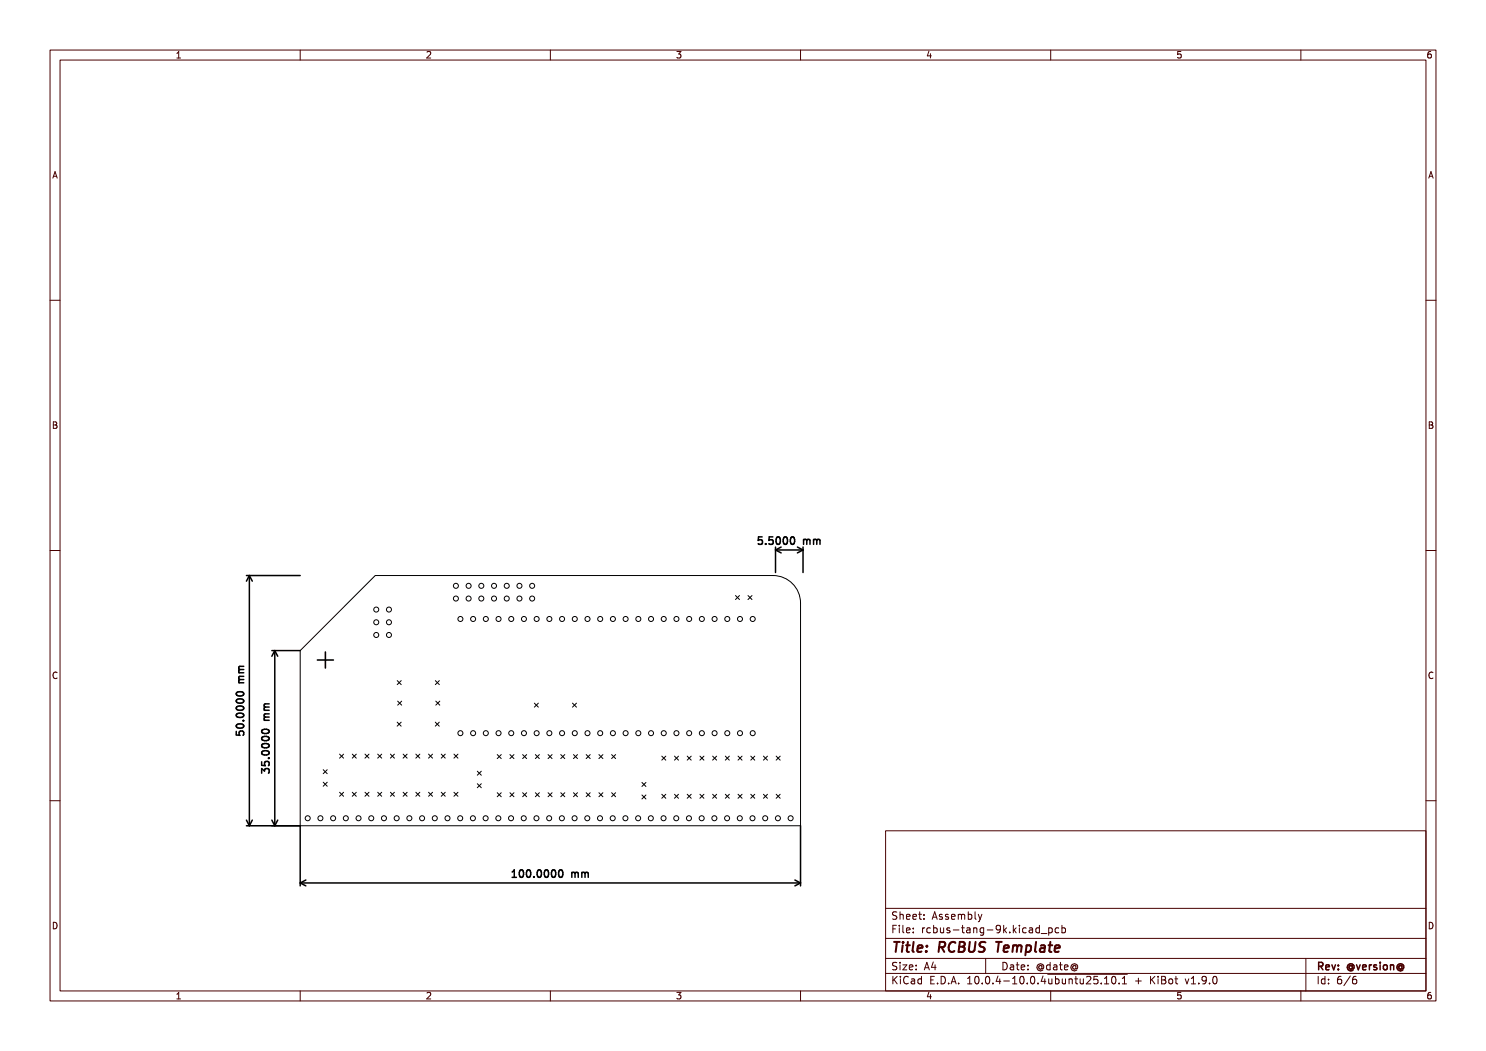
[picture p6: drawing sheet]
<svg xmlns="http://www.w3.org/2000/svg" width="297mm" height="210mm" viewBox="0 0 297 210" stroke-linecap="round" stroke-linejoin="round" font-family="sans-serif">
<path d="M63.4 131.9h3.2M65 130.3v3.2" fill="none" stroke="#000" stroke-width=".32"/>
<g fill="none" stroke="#000" stroke-width=".2">
<path d="M147 119l.8 .8M147.8 119l-.8 .8M149.5 119l.8 .8M150.3 119l-.8 .8M60 130l15-15h79.5a5.5 5.5 0 0 1 5.5 5.5v44.5h-100zM79.4 136l.8 .8M80.2 136l-.8 .8M87 136l.8 .8M87.8 136l-.8 .8M64.6 156.3l.8 .8M64.6 153.8l.8 .8M65.4 156.3l-.8 .8"/>
<path d="M65.4 153.8l-.8 .8M67.9 158.3l.8 .8M67.9 150.7l.8 .8M68.7 158.3l-.8 .8M68.7 150.7l-.8 .8M70.4 158.3l.8 .8M70.4 150.7l.8 .8M71.2 158.3l-.8 .8M71.2 150.7l-.8 .8M73 158.3l.7 .8M73 150.7l.7 .8M73.7 158.3l-.7 .8"/>
<path d="M73.7 150.7l-.7 .8M75.5 158.3l.8 .8M75.5 150.7l.8 .8M76.3 158.3l-.8 .8M76.3 150.7l-.8 .8M78 150.7l.8 .8M78 158.3l.8 .8M78.8 158.3l-.8 .8M78.8 150.7l-.8 .8M79.4 144.3l.8 .8M79.5 140.1l.8 .8M80.2 144.3l-.8 .8"/>
<path d="M80.3 140.1l-.8 .8M80.6 150.7l.8 .8M80.6 158.3l.8 .8M81.4 158.3l-.8 .8M81.4 150.7l-.8 .8M83.1 150.7l.8 .8M83.1 158.3l.8 .8M83.9 158.3l-.8 .8M83.9 150.7l-.8 .8M85.7 158.3l.7 .8M85.7 150.7l.7 .8M86.4 158.3l-.7 .8"/>
<path d="M86.4 150.7l-.7 .8M87 144.3l.8 .8M87.1 140.1l.8 .8M87.8 144.3l-.8 .8M87.9 140.1l-.8 .8M88.2 158.3l.8 .8M88.2 150.7l.8 .8M89 158.3l-.8 .8M89 150.7l-.8 .8M90.7 158.3l.8 .8M90.7 150.7l.8 .8M91.5 158.3l-.8 .8"/>
<path d="M91.5 150.7l-.8 .8M95.4 156.6l.8 .8M95.4 154.1l.8 .8M96.2 156.6l-.8 .8M96.2 154.1l-.8 .8M99.4 158.4l.8 .8M99.4 150.8l.8 .8M100.2 158.4l-.8 .8M100.2 150.8l-.8 .8M101.9 158.4l.8 .8M101.9 150.8l.8 .8M102.7 158.4l-.8 .8"/>
<path d="M102.7 150.8l-.8 .8M104.5 150.8l.8 .8M104.5 158.4l.8 .8M105.3 158.4l-.8 .8M105.3 150.8l-.8 .8M106.8 140.5l.8 .8M107 158.4l.8 .8M107 150.8l.8 .8M107.6 140.5l-.8 .8M107.8 158.4l-.8 .8M107.8 150.8l-.8 .8M109.5 158.4l.8 .8"/>
<path d="M109.5 150.8l.8 .8M110.3 158.4l-.8 .8M110.3 150.8l-.8 .8M112.1 158.4l.8 .8M112.1 150.8l.8 .8M112.9 158.4l-.8 .8M112.9 150.8l-.8 .8M114.4 140.5l.8 .8M114.6 158.4l.8 .8M114.6 150.8l.8 .8M115.2 140.5l-.8 .8M115.4 158.4l-.8 .8"/>
<path d="M115.4 150.8l-.8 .8M117.2 158.4l.8 .8M117.2 150.8l.8 .8M118 158.4l-.8 .8M118 150.8l-.8 .8M119.7 158.4l.8 .8M119.7 150.8l.8 .8M120.5 158.4l-.8 .8M120.5 150.8l-.8 .8M122.2 158.4l.8 .8M122.2 150.8l.8 .8M123 158.4l-.8 .8"/>
<path d="M123 150.8l-.8 .8M128.3 158.9l.8 .7M128.3 156.3l.8 .9M129.1 158.9l-.8 .7M129.1 156.3l-.8 .9M132.3 158.7l.8 .8M132.3 151.1l.8 .8M133.1 158.7l-.8 .8M133.1 151.1l-.8 .8M134.8 151.1l.8 .8M134.8 158.7l.8 .8M135.6 158.7l-.8 .8"/>
<path d="M135.6 151.1l-.8 .8M137.4 158.7l.7 .8M137.4 151.1l.7 .8M138.1 158.7l-.7 .8M138.1 151.1l-.7 .8M139.9 158.7l.8 .8M139.9 151.1l.8 .8M140.7 158.7l-.8 .8M140.7 151.1l-.8 .8M142.4 158.7l.8 .8M142.4 151.1l.8 .8M143.2 158.7l-.8 .8"/>
<path d="M143.2 151.1l-.8 .8M145 158.7l.8 .8M145 151.1l.8 .8M145.8 158.7l-.8 .8M145.8 151.1l-.8 .8M147.5 151.1l.8 .8M147.5 158.7l.8 .8M148.3 158.7l-.8 .8M148.3 151.1l-.8 .8M150.1 158.7l.7 .8M150.1 151.1l.7 .8M150.8 158.7l-.7 .8"/>
<path d="M150.8 151.1l-.7 .8M152.6 158.7l.8 .8M152.6 151.1l.8 .8M153.4 158.7l-.8 .8M153.4 151.1l-.8 .8M155.1 158.7l.8 .8M155.1 151.1l.8 .8M155.9 158.7l-.8 .8M155.9 151.1l-.8 .8"/>
<circle cx="91.1" cy="117.1" r=".5"/>
<circle cx="91.1" cy="119.6" r=".5"/>
<circle cx="93.7" cy="117.1" r=".5"/>
<circle cx="93.7" cy="119.6" r=".5"/>
<circle cx="96.2" cy="117.1" r=".5"/>
<circle cx="96.2" cy="119.6" r=".5"/>
<circle cx="98.7" cy="117.1" r=".5"/>
<circle cx="98.7" cy="119.6" r=".5"/>
<circle cx="101.3" cy="117.1" r=".5"/>
<circle cx="101.3" cy="119.6" r=".5"/>
<circle cx="103.8" cy="117.1" r=".5"/>
<circle cx="103.8" cy="119.6" r=".5"/>
<circle cx="106.4" cy="117.1" r=".5"/>
<circle cx="106.4" cy="119.6" r=".5"/>
<circle cx="75.2" cy="124.3" r=".5"/>
<circle cx="75.2" cy="126.9" r=".5"/>
<circle cx="75.2" cy="121.8" r=".5"/>
<circle cx="77.7" cy="124.3" r=".5"/>
<circle cx="77.7" cy="126.9" r=".5"/>
<circle cx="77.7" cy="121.8" r=".5"/>
<circle cx="92" cy="123.7" r=".5"/>
<circle cx="94.6" cy="123.7" r=".5"/>
<circle cx="97.1" cy="123.7" r=".5"/>
<circle cx="99.6" cy="123.7" r=".5"/>
<circle cx="102.2" cy="123.7" r=".5"/>
<circle cx="104.7" cy="123.7" r=".5"/>
<circle cx="107.3" cy="123.7" r=".5"/>
<circle cx="109.8" cy="123.7" r=".5"/>
<circle cx="112.3" cy="123.7" r=".5"/>
<circle cx="114.9" cy="123.7" r=".5"/>
<circle cx="117.4" cy="123.7" r=".5"/>
<circle cx="120" cy="123.7" r=".5"/>
<circle cx="122.5" cy="123.7" r=".5"/>
<circle cx="125" cy="123.7" r=".5"/>
<circle cx="127.6" cy="123.7" r=".5"/>
<circle cx="130.1" cy="123.7" r=".5"/>
<circle cx="132.7" cy="123.7" r=".5"/>
<circle cx="135.2" cy="123.7" r=".5"/>
<circle cx="137.7" cy="123.7" r=".5"/>
<circle cx="140.3" cy="123.7" r=".5"/>
<circle cx="142.8" cy="123.7" r=".5"/>
<circle cx="145.4" cy="123.7" r=".5"/>
<circle cx="147.9" cy="123.7" r=".5"/>
<circle cx="150.4" cy="123.7" r=".5"/>
<circle cx="92" cy="146.5" r=".5"/>
<circle cx="94.6" cy="146.5" r=".5"/>
<circle cx="97.1" cy="146.5" r=".5"/>
<circle cx="99.6" cy="146.5" r=".5"/>
<circle cx="102.2" cy="146.5" r=".5"/>
<circle cx="104.7" cy="146.5" r=".5"/>
<circle cx="107.3" cy="146.5" r=".5"/>
<circle cx="109.8" cy="146.5" r=".5"/>
<circle cx="112.3" cy="146.5" r=".5"/>
<circle cx="114.9" cy="146.5" r=".5"/>
<circle cx="117.4" cy="146.5" r=".5"/>
<circle cx="120" cy="146.5" r=".5"/>
<circle cx="122.5" cy="146.5" r=".5"/>
<circle cx="125" cy="146.5" r=".5"/>
<circle cx="127.6" cy="146.5" r=".5"/>
<circle cx="130.1" cy="146.5" r=".5"/>
<circle cx="132.7" cy="146.5" r=".5"/>
<circle cx="135.2" cy="146.5" r=".5"/>
<circle cx="137.7" cy="146.5" r=".5"/>
<circle cx="140.3" cy="146.5" r=".5"/>
<circle cx="142.8" cy="146.5" r=".5"/>
<circle cx="145.4" cy="146.5" r=".5"/>
<circle cx="147.9" cy="146.5" r=".5"/>
<circle cx="150.4" cy="146.5" r=".5"/>
<circle cx="61.5" cy="163.5" r=".5"/>
<circle cx="64" cy="163.5" r=".5"/>
<circle cx="66.6" cy="163.5" r=".5"/>
<circle cx="69.1" cy="163.5" r=".5"/>
<circle cx="71.7" cy="163.5" r=".5"/>
<circle cx="74.2" cy="163.5" r=".5"/>
<circle cx="76.7" cy="163.5" r=".5"/>
<circle cx="79.3" cy="163.5" r=".5"/>
<circle cx="81.8" cy="163.5" r=".5"/>
<circle cx="84.4" cy="163.5" r=".5"/>
<circle cx="86.9" cy="163.5" r=".5"/>
<circle cx="89.4" cy="163.5" r=".5"/>
<circle cx="92" cy="163.5" r=".5"/>
<circle cx="94.5" cy="163.5" r=".5"/>
<circle cx="97.1" cy="163.5" r=".5"/>
<circle cx="99.6" cy="163.5" r=".5"/>
<circle cx="102.1" cy="163.5" r=".5"/>
<circle cx="104.7" cy="163.5" r=".5"/>
<circle cx="107.2" cy="163.5" r=".5"/>
<circle cx="109.8" cy="163.5" r=".5"/>
<circle cx="112.3" cy="163.5" r=".5"/>
<circle cx="114.8" cy="163.5" r=".5"/>
<circle cx="117.4" cy="163.5" r=".5"/>
<circle cx="119.9" cy="163.5" r=".5"/>
<circle cx="122.5" cy="163.5" r=".5"/>
<circle cx="125" cy="163.5" r=".5"/>
<circle cx="127.5" cy="163.5" r=".5"/>
<circle cx="130.1" cy="163.5" r=".5"/>
<circle cx="132.6" cy="163.5" r=".5"/>
<circle cx="135.2" cy="163.5" r=".5"/>
<circle cx="137.7" cy="163.5" r=".5"/>
<circle cx="140.2" cy="163.5" r=".5"/>
<circle cx="142.8" cy="163.5" r=".5"/>
<circle cx="145.3" cy="163.5" r=".5"/>
<circle cx="147.9" cy="163.5" r=".5"/>
<circle cx="150.4" cy="163.5" r=".5"/>
<circle cx="152.9" cy="163.5" r=".5"/>
<circle cx="155.5" cy="163.5" r=".5"/>
<circle cx="158" cy="163.5" r=".5"/>
</g>
<g fill="none" stroke="#000" stroke-width=".3">
<path d="M49.3 115h10.7M49.8 115v50M49.8 115l.6 1.1M49.8 115l-.5 1.1M152.3 107.3h-.7l-.1 .7 .2-.2 .5 .1 .2 .2-.1 .5-.2 .2-.6-.2M153 108.6v.2M154.5 107.3h-.7l-.1 .7 .2-.2 .5 .1 .1 .2v.5l-.3 .2-.5-.2M155 109.3v5.1M155 109.9h5.5M155 109.9l1.1 .6M155.2 107.4l.3-.1a.8 .8 0 0 1 .5 .7 .8 .8 0 0 1-.5 .8l-.3-.2-.1-.4zM156.1 109.3l-1.1 .6"/>
<path d="M156.7 107.4l.2-.1a.8 .8 0 0 1 .5 .7 .8 .8 0 0 1-.5 .8l-.2-.2-.2-.4zM158.1 107.4l.2-.1a.8 .8 0 0 1 .5 .7 .8 .8 0 0 1-.5 .8l-.2-.2-.1-.4zM159.4 109.3l1.1 .6M160.5 109.3v5.1M160.5 109.9l-1.1 .6M160.6 107.8v1M160.6 107.9l.4-.1 .2 .2M161.2 108l.3-.2h.3l.1 1M161.2 108v.8M162.6 107.9l.4-.1 .3 .2M162.6 107.8v1M163.3 108l.2-.2h.3l.1 1"/>
<path d="M163.3 108v.8M47.3 139.9a.89 .89 0 0 1 1.4 .2 .85 .85 0 0 1-1.5-.1zM47.4 138.4a.81 .81 0 0 1 1.3 .3 .85 .85 0 0 1-1.5-.1zM47.7 136.4h1M47.7 134.4h1M47.9 135.8l-.2 .2 .2 .4M47.9 133.8l-.2 .2 .2 .4M47.9 135.8h.8M47.9 133.8h.8M48.7 133.1l-.9 .1-.1 .4 .2 .2M48.7 135.1l-.9 .1-.1 .4 .2 .2M54.3 130h5.7"/>
<path d="M54.9 130v35M54.9 130l.6 1.1M54.9 130l-.6 1.1M47.2 146.1v.8h.7l-.1-.2 .1-.5 .2-.1h.5l.1 .3-.1 .5M47.3 141.3a.89 .89 0 0 1 1.4 .3 .85 .85 0 0 1-1.5-.2zM47.3 142.7a.89 .89 0 0 1 1.4 .3 .85 .85 0 0 1-1.5-.1zM47.3 144.9a.89 .89 0 0 1 1.4 .2 .85 .85 0 0 1-1.5-.1zM48.6 144h.1M52.3 152.2v.7l.7 .1-.1-.2v-.5l.3-.2 .5 .1 .1 .2-.1 .6M52.3 154.5v-.9l.6 .5 .1-.5h.7l.1 .3-.1 .6M52.4 147.3a.81 .81 0 0 1 1.4 .3 .85 .85 0 0 1-1.5-.1zM52.4 145.9a.81 .81 0 0 1 1.4 .3 .85 .85 0 0 1-1.5-.1z"/>
<path d="M52.4 148.7a.81 .81 0 0 1 1.4 .4 .85 .85 0 0 1-1.5-.2zM52.4 150.1a.81 .81 0 0 1 1.4 .4 .85 .85 0 0 1-1.5-.1zM52.8 141.9h1M52.8 143.9h1M53 143.3l-.2 .2 .1 .4M53 141.3l-.2 .2 .1 .4M53 143.3h.8M53 141.3h.8M53.7 151.5h.1M53.8 140.6l-.9 .1-.1 .4 .2 .2M53.8 142.6l-.9 .1-.1 .4 .2 .2M49.3 165h10.7v12"/>
<path d="M49.3 163.9l.5 1.1M50.4 163.9l-.6 1.1M54.3 163.9l.6 1.1M55.5 163.9l-.6 1.1M60 176.4h100M60 176.4l1.1 .6M61.1 175.8l-1.1 .6M102.4 175.3h.8M102.4 174.2l.4-.4v1.5M103.9 174l.2-.2a.8 .8 0 0 1 .6 .8 .8 .8 0 0 1-.6 .7l-.2-.1-.1-.5zM105.4 174l.2-.2a.8 .8 0 0 1 .5 .8 .8 .8 0 0 1-.5 .7l-.2-.1-.2-.5zM106.7 175.2v.1"/>
<path d="M107.5 174l.2-.2a.8 .8 0 0 1 .5 .8 .8 .8 0 0 1-.5 .7l-.2-.1-.1-.5zM108.9 174l.2-.2a.8 .8 0 0 1 .6 .8 .8 .8 0 0 1-.6 .7l-.2-.1-.1-.5zM110.4 174l.2-.2a.8 .8 0 0 1 .5 .8 .8 .8 0 0 1-.5 .7l-.2-.1-.2-.5zM111.8 174l.2-.2a.8 .8 0 0 1 .5 .8 .8 .8 0 0 1-.5 .7l-.2-.1-.2-.5zM114.3 174.3v1M114.3 174.5l.4-.2 .2 .2M114.9 174.5l.2-.2 .4 .1 .1 .9M114.9 174.5v.8M116.3 174.5l.4-.2 .2 .2M116.3 174.3v1M116.9 174.5l.2-.2 .4 .1 .1 .9M116.9 174.5v.8"/>
<path d="M158.9 175.8l1.1 .6M160 165v12M160 176.4l-1.1 .6"/>
</g>
<g fill="none" stroke="#480000" stroke-width=".2">
<path d="M10 10h277v190h-277zM12 12h273v186h-273zM35.3 11.6h.8M35.3 10.7l.4-.4v1.3M60 10v2M85.3 10.4l.5-.1 .3 .4-.8 .9h.8M110 10v2M135.3 10.3h.8l-.4 .5 .3 .1v.6l-.2 .1-.5-.1M160 10v2M185.7 10.2l-.4 1h.9M186 10.7v.9M210 10v2"/>
<path d="M236 10.3h-.6l-.1 .6 .2-.1 .5 .1 .1 .1-.1 .5-.2 .1-.5-.1M260 10v2M286 10.3l-.4 .1-.2 .2-.1 .7 .3 .3 .4-.1 .1-.5-.1-.1-.4-.1-.3 .2M10.6 35.6l.4-1.3 .4 1.3M10.7 35.2h.6M285.6 35.6l.4-1.3 .4 1.3M285.7 35.2h.6M10 60h2M285 60h2M10.7 84.3h.4l.2 .2-.2 .4 .2 .1 .1 .3-.2 .3h-.5zM10.7 84.9h.4M285.7 84.3h.4l.2 .2-.2 .4 .2 .1 .1 .3-.2 .3h-.5z"/>
<path d="M285.7 84.9h.4M10 110h2M285 110h2M11.4 134.4a.62 .62 0 0 0-.9 .5 .62 .62 0 0 0 .7 .7l.2-.1M286.4 134.4a.62 .62 0 0 0-.9 .5 .62 .62 0 0 0 .7 .7l.2-.1M10 160h2M285 160h2M177 166h108v32h-108zM10.7 184.3a.66 .66 0 0 1 .7 .6 .66 .66 0 0 1-.7 .7zM35.3 198.7l.4-.4v1.3M35.3 199.6h.8M60 198v2"/>
<path d="M85.3 198.4l.5-.1 .3 .4-.8 .9h.8M110 198v2M135.3 198.3h.8l-.4 .5 .3 .1v.6l-.2 .1-.5-.1M160 198v2M177 194.5h108M177 191.5h108M177 187.5h108M177 181.5h108M178.5 195.1v1.5M178.5 185.6h.5M178.7 195.7l.6 .9M179.2 184.9h-.7v1.5"/>
<path d="M179.2 192.4l-.5-.1-.2 .1v.5l.6 .3 .1 .3-.2 .3-.6-.1M179.2 182.3l-.5-.1-.2 .1v.5l.6 .3 .1 .3-.2 .3-.6-.1M179.3 195.1l-.8 .9M179.7 184.9v.1M179.7 185.4v1M179.9 182.2v1.5M179.9 192.3v.1M179.9 192.8v1M179.9 182.8l.2-.1 .4 .1v.9M180 195.1v.1M180 195.6v1M180.5 192.8h.7l-.7 1h.7"/>
<path d="M180.5 184.9v1.3l.2 .2M181.2 185.9l.7-.2-.1-.2-.4-.1-.2 .2v.7h.6M181.2 183.2l.7-.1-.1-.3-.4-.1-.2 .2v.7h.6M181.5 195.2a.71 .71 0 0 0-1 .5 .71 .71 0 0 0 .7 .9l.3-.1M181.7 193.3l.8-.1-.1-.3-.4-.1-.3 .2 .1 .7h.6M182.2 195.7h.5l.1 .9M182.5 183.2l.7-.1-.1-.3-.4-.1-.2 .2v.7h.6M182.5 186.3v.1M182.5 185.5v.1M182.8 196h-.5l-.2 .2 .2 .4 .5-.1M183.1 193.7v.1M183.1 192.9v.1"/>
<path d="M183.6 182.7h.6M183.8 182.2v1.3l.4 .2M184.2 195.7l-.5-.1-.2 .3 .1 .6h.6M184.2 195.1v1.5M184.4 185.4v1M184.7 183.6v.1M184.7 182.8v.1M184.7 193.8l.5-1.5 .5 1.5M184.8 185.4l-.4 .3M184.9 193.4h.7M185.7 198.2l-.4 1h.9M186 185.5l-.5-.1-.3 .3 .2 .6h.6"/>
<path d="M186 198.7v.9M186 195.8h.5M186.3 183.7l.5-1.5 .5 1.5M186.5 183.3h.7M186.5 192.2l-.3 1.1h.9M186.6 185.5l.4-.1 .3 .3-.1 .6h-.6M186.6 184.9v1.5M186.7 195.1h-.7v1.5h.7M186.9 192.8v1M187.4 196.5v.1M188 185.4v.9l.4 .1 .2-.1M188.1 195.1a.76 .76 0 0 1 .9 .7 .76 .76 0 0 1-.9 .8z"/>
<path d="M188.3 182.8l-.3-.1-.3 .2 .1 .2 .5 .2v.3h-.6M188.6 185.4v1M189.5 182.8l-.3-.1-.2 .2v.2l.5 .2v.3h-.5M189.6 196.5v.1M189.8 185.5l-.3-.1-.3 .2 .1 .2 .5 .2v.3h-.6M190.1 196.6l.5-1.5 .5 1.5M190.2 183.2l.7-.1-.1-.3-.4-.1-.2 .2v.7h.6M190.2 196.2h.8M190.5 185.8h1.2M191.5 182.8l.5-.1 .2 .2M191.5 182.7v1M191.6 196.5v.1"/>
<path d="M192.2 185.4h.5M192.2 182.9l.2-.2 .3 .1 .1 .9M192.2 182.9v.8M192.4 184.9v1.3l.3 .2M193.2 185.5h.6l.1 .9M193.4 196.6h.8M193.4 195.5l.4-.4v1.5M193.5 182.8l.5-.1 .2 .3-.1 .6h-.6M193.5 182.2v1.5M193.9 185.7l-.5 .1-.2 .2 .2 .4 .5-.1M194.6 185.5l.2-.1 .4 .1v.9M194.6 185.4v1"/>
<path d="M194.9 182.2v1.3l.2 .2M195 195.2l.2-.1a.8 .8 0 0 1 .5 .7 .8 .8 0 0 1-.5 .8l-.2-.1-.2-.5zM195.5 182.7l.4 1M195.9 183.7l-.4 .5M196.2 182.7l-.3 1M196.3 196.5v.1M196.6 185.4v1.2l-.3 .3-.3-.1M196.6 185.5l-.4-.1-.3 .3 .1 .6h.6M197 191.5v3M197.1 195.2l.2-.1a.8 .8 0 0 1 .5 .7 .8 .8 0 0 1-.5 .8l-.2-.1-.1-.5zM197.3 185.8h1.2M198.5 196.5v.1"/>
<path d="M199.5 195l-.4 1.1h.9M199.8 195.6v1M200 185.5l-.3 .3h-.3l-.3-.3 .1-.5 .5-.1 .2 .1a.99 .99 0 0 1-.4 1.4h-.3M200.5 192.3a.76 .76 0 0 1 .8 .7 .76 .76 0 0 1-.8 .8zM200.6 196h1.1M200.6 184.9v1.5M200.7 185.8l.5 .6M201.2 185.4l-.6 .6M201.8 186.3v.1M202 192.9h.5l.1 .9M202.4 196.6h.8M202.4 195.5l.4-.4v1.5"/>
<path d="M202.5 184.9v1.5M202.6 193.2h-.5l-.2 .2 .2 .4 .5-.1M202.7 185.8l.4 .6M203.1 192.8h.6M203.1 185.4l-.6 .6M203.3 192.3v1.3l.4 .2M203.7 184.9v.1M203.7 185.4v1M204 195.2l.2-.1a.8 .8 0 0 1 .5 .7 .8 .8 0 0 1-.5 .8l-.2-.1-.2-.5zM204.1 193.3l.7-.1-.1-.3-.4-.1-.2 .2 .1 .7h.5M205.1 185.5l-.4-.1-.3 .3 .1 .6h.6M205.3 196.5v.1"/>
<path d="M205.5 193.7v.1M205.5 192.9v.1M205.7 185.5h.6l.1 .9M206.1 195.2l.2-.1a.8 .8 0 0 1 .5 .7 .8 .8 0 0 1-.5 .8l-.2-.1-.1-.5zM206.4 185.7l-.5 .1-.2 .2 .2 .4 .5-.1M207.5 196.5v.1M207.7 185.5l-.4-.1-.3 .3 .2 .6h.5M207.7 184.9v1.5M208.1 186.5h1.1M208.2 193.1a.36 .36 0 0 0-.5-.1 .36 .36 0 0 0 0 .6 .36 .36 0 0 0 .5-.1M208.2 192.9v.6M208.2 193.5l.2 .1a.63 .63 0 0 0-.2-1 .63 .63 0 0 0-.9 .4 .71 .71 0 0 0 .3 .9 .71 .71 0 0 0 .9-.1"/>
<path d="M208.5 195l-.4 1.1h.9M208.8 195.6v1M209.4 194.7h15.9M209.6 195.6l.1 .9 .3 .1 .2-.1M209.6 185.4v1.5M209.6 185.5l.4-.1 .3 .3-.1 .6h-.6M209.9 192.9l-.4-.1-.3 .3 .1 .6h.6M209.9 192.3v1.5M210 198v2M210.2 195.6v1M210.6 192.9h.6v.9M211 195.7l.4-.1 .3 .3-.2 .6h-.5"/>
<path d="M211 195.1v1.5M211.2 193.2h-.5l-.2 .2 .2 .4 .5-.1M211.6 185.5l-.4-.1-.3 .3 .1 .6h.6M211.7 192.8h.6M212 192.3v1.3l.3 .2M212.2 185.5l.5-.1 .3 .3-.2 .6h-.6M212.2 184.9v1.5M212.3 195.6l.1 .9 .3 .1 .3-.1M212.7 193.3l.8-.1-.1-.3-.4-.1-.3 .2 .1 .7h.6M213 195.6v1M213.7 195.7l.2-.1 .3 .1 .1 .9M213.7 195.6v1"/>
<path d="M214.8 195.6h.6M215 193.1a.36 .36 0 0 0-.5-.1 .36 .36 0 0 0 0 .6 .36 .36 0 0 0 .5-.1M215 193.5l.1 .1a.57 .57 0 0 0 .2-.8 .57 .57 0 0 0-.8-.1 .7 .7 0 0 0-.3 1 .7 .7 0 0 0 1 .1M215 192.9v.6M215 195.1v1.3l.4 .2M215.9 195.6l.1 .9 .3 .1 .2-.1M216.5 195.6v1M217.2 195.2l.5-.1 .3 .4-.9 1.1h.9M219.4 195.1h-.7l-.1 .7 .2-.1h.5l.2 .3-.1 .5-.2 .1-.6-.1M220.1 196.5v.1M220.7 196.6h.9M220.7 195.5l.5-.4v1.5"/>
<path d="M222.3 195.2l.2-.1a.8 .8 0 0 1 .6 .7 .8 .8 0 0 1-.6 .8l-.2-.1-.1-.5zM223.7 196.5v.1M224.3 196.6h.9M224.3 195.5l.4-.4v1.5M227 196h1.1M227.5 195.4v1.2M230 195.1v1.5M230.2 195.7l.6 .9M230.8 195.1l-.8 .9M231.5 195.1v.1M231.5 195.6v1M232.2 195.1l.7 .1 .1 .3-.3 .3a.4 .4 0 0 1 .3 .4 .4 .4 0 0 1-.3 .4h-.5z"/>
<path d="M232.2 195.8h.5M233.7 195.7l.4-.1 .3 .3v.4l-.3 .3-.4-.1-.1-.2zM234.8 195.6h.6M235 195.1v1.3l.4 .2M236 198.3h-.6l-.1 .6 .2-.1 .5 .1 .1 .1-.1 .5-.2 .1-.5-.1M236.9 195.6l.3 1 .4-1M238.1 196.6h.9M238.1 195.5l.4-.4v1.5M239.6 196.5v.1M241.1 195.7l-.3 .3h-.3l-.3-.3 .2-.5 .4-.1 .2 .1a.99 .99 0 0 1-.3 1.4h-.3M241.7 196.5v.1M242.5 195.2l.2-.1a.8 .8 0 0 1 .6 .7 .8 .8 0 0 1-.6 .8l-.2-.1-.1-.5z"/>
<path d="M260 198v2M261 191.5v6.5M263.5 195.1v1.5M264.8 195.7l-.4-.1-.3 .3 .1 .6h.6M264.8 195.1v1.5M265.5 196.5v.1M265.5 195.7v.1M268 195.1l-.4 .1a1.01 1.01 0 0 0 0 1.4l.5-.1 .1-.5-.3-.3h-.3l-.3 .3M269.9 195l-1.3 2M271 195.1l-.4 .1a1.01 1.01 0 0 0 0 1.4l.5-.1 .1-.5-.3-.3h-.3l-.3 .3M285.7 184.3a.66 .66 0 0 1 .7 .6 .66 .66 0 0 1-.7 .7zM286 198.3l-.4 .1-.2 .2-.1 .8 .3 .2 .4-.1 .1-.5-.1-.1-.4-.1-.3 .2"/>
</g>
<g fill="none" stroke="#480000" stroke-width=".3">
<path d="M263.6 193.1l.7-.1 .1-.2-.1-.4-.2-.1h-.5v1.5M263.9 193.1l.5 .7M265 193.3l.7-.2-.1-.2-.4-.1-.2 .2 .1 .7h.5M266.2 192.8l.4 1 .3-1M267.5 193.6v.2M267.5 192.9v.1M270.3 193.1a.36 .36 0 0 0-.6-.1 .36 .36 0 0 0 0 .6 .36 .36 0 0 0 .6-.1M270.3 192.9v.6M270.3 193.5l.1 .1a.63 .63 0 0 0-.1-1 .63 .63 0 0 0-1 .4 .7 .7 0 0 0 .3 .9 .7 .7 0 0 0 .9-.1M271.1 192.8l.4 1 .3-1M272.3 193.3l.8-.2-.1-.2-.4-.1-.3 .2 .1 .7h.6M273.7 192.8v1"/>
<path d="M274.1 192.8l-.4 .3M275.1 192.9l-.3-.1-.2 .2v.2l.5 .2v.3h-.5M275.8 192.3v.1M275.8 192.8v1M276.6 192.9l.2-.1 .4 .1 .1 .6-.2 .2-.3 .1-.2-.2zM277.9 192.9l.2-.1 .4 .1 .1 .9M277.9 192.8v1M280.2 193.1a.36 .36 0 0 0-.5-.1 .36 .36 0 0 0 0 .6 .36 .36 0 0 0 .5-.1M280.2 193.5l.1 .1a.57 .57 0 0 0 .2-.8 .57 .57 0 0 0-.9-.2 .71 .71 0 0 0-.3 1.1 .71 .71 0 0 0 1.1 .1M280.2 192.9v.6"/>
</g>
<g fill="none" stroke="#480000" stroke-width=".4">
<path d="M178.7 188.2h1.1M179.3 188.2l-.3 2M180.4 188.9l-.1 1.3M180.5 188.2v.2M181.1 188.9h.7M181.5 188.2l-.3 1.7 .1 .2 .4 .1M182.6 188.2l-.2 1.7 .2 .3M183.4 189.5l1-.1-.1-.4h-.7l-.3 .9 .3 .3 .6-.1M185.1 190v.2M185.3 189l-.1 .2M187.7 189.3l1-.1a.52 .52 0 0 0 .2-.5 .52 .52 0 0 0-.3-.5h-.8l-.2 2M188.2 189.3l.5 .9"/>
<path d="M191 188.4a.88 .88 0 0 0-1.1 0 .88 .88 0 0 0-.3 1 .69 .69 0 0 0 .3 .7 .69 .69 0 0 0 .9-.1M191.7 189.2h.7M191.8 188.2l.9 .1a.51 .51 0 0 1 .1 .5 .51 .51 0 0 1-.4 .4l.3 .1a.58 .58 0 0 1-.4 .9h-.7zM193.8 188.2l-.2 1.6 .2 .3a.66 .66 0 0 0 1-.3l.2-1.6M197 188.3a.84 .84 0 0 0-1.1 .1 .45 .45 0 0 0 .2 .8l.5 .2a.51 .51 0 0 1 .2 .5 .51 .51 0 0 1-.5 .3l-.7-.1M199.1 188.2h1.1M199.6 188.2l-.2 2M200.6 189.5l1-.1v-.4h-.8l-.2 .9 .2 .3 .6-.1M202.5 189.1a.49 .49 0 0 1 .8 .1M202.5 188.9l-.2 1.3M203.3 189.2a.5 .5 0 0 1 .8-.2v1.2M203.3 189.2l-.1 1"/>
<path d="M205.2 189h.7l.2 .3-.1 .5a.65 .65 0 0 1-1 .3M205.2 188.9l-.3 2M207.1 188.2l-.2 1.7 .2 .3M208 189h.8l-.1 1.2M208.8 189.4h-.6a.4 .4 0 0 0-.4 .4 .4 .4 0 0 0 .3 .4l.6-.1M209.6 188.9h.7M209.9 188.2l-.2 1.7 .1 .2 .4 .1M210.8 189.5l1-.1-.1-.4h-.7l-.2 .9 .2 .3 .6-.1"/>
</g>
<text font-size="2.7" fill="#fff" x="178" y="190.3">Title: RCBUS Template</text>
<g font-size="2" fill="#fff">
<text x="152.3" y="108.8">5.5000 mm</text>
<text x="48.8" y="146" transform="rotate(-90 48.8 146)">50.0000 mm</text>
<text x="53.9" y="153.5" transform="rotate(-90 53.9 153.5)">35.0000 mm</text>
<text x="103.4" y="175.4">100.0000 mm</text>
<text x="178" y="183.8">Sheet: Assembly</text>
<text x="178" y="186.5">File: rcbus-tang-9k.kicad_pcb</text>
<text x="178" y="193.9">Size: A4</text>
<text x="178" y="196.7">KiCad E.D.A. 10.0.4-10.0.4~{ubuntu25.10.1} + KiBot v1.9.0</text>
<text x="200" y="193.9">Date: @date@</text>
<text x="263" y="196.7">Id: 6/6</text>
<text x="263" y="193.9">Rev: @version@</text>
</g>
<g font-size="1.7" fill="#fff">
<text x="35" y="11.6">1</text>
<text x="85" y="11.6">2</text>
<text x="135" y="11.6">3</text>
<text x="185" y="11.6">4</text>
<text x="235" y="11.6">5</text>
<text x="285" y="11.6">6</text>
<text x="10.5" y="35.6">A</text>
<text x="285.5" y="35.6">A</text>
<text x="10.5" y="85.6">B</text>
<text x="285.5" y="85.6">B</text>
<text x="10.5" y="135.6">C</text>
<text x="285.5" y="135.6">C</text>
<text x="10.5" y="185.6">D</text>
<text x="285.5" y="185.6">D</text>
<text x="35" y="199.7">1</text>
<text x="85" y="199.7">2</text>
<text x="135" y="199.7">3</text>
<text x="185" y="199.7">4</text>
<text x="235" y="199.7">5</text>
<text x="285" y="199.7">6</text>
</g>
</svg>
